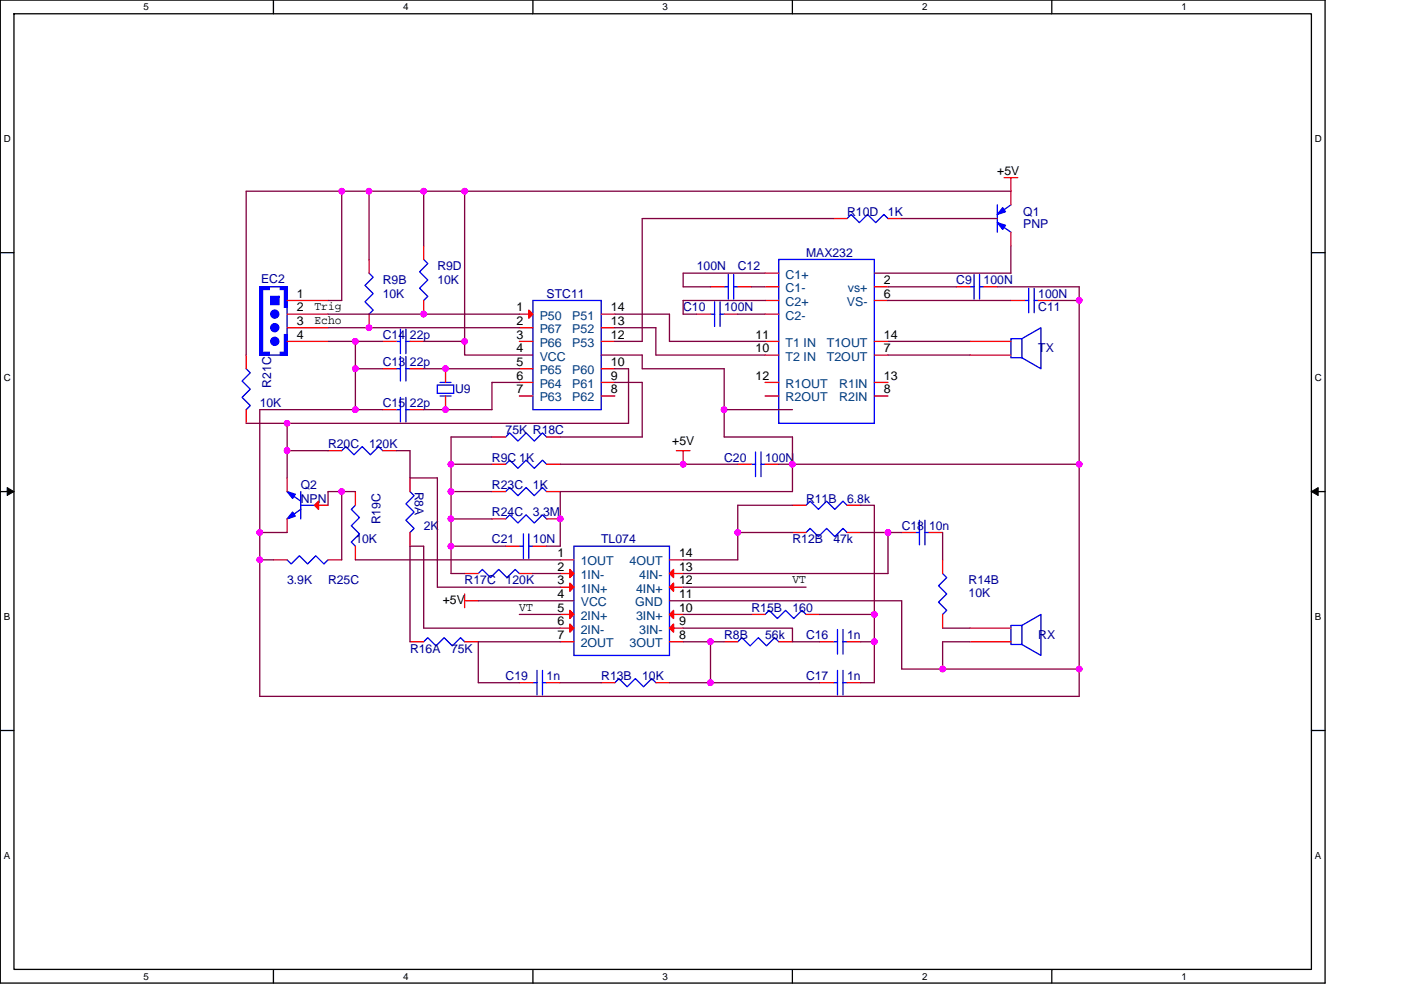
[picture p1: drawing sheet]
<svg xmlns="http://www.w3.org/2000/svg" width="297mm" height="210mm" viewBox="0 0 297 210" stroke-linecap="round" stroke-linejoin="round" font-family="sans-serif">
<path d="M.1 0h280.8v208.5h-280.8zM3 2.9h275v202.7h-275z" fill="none" stroke="#000" stroke-width=".28"/>
<g fill="#fff">
<path d="M30.5 .3h1.1v2.3h-1.1z"/>
<path d="M30.5 205.9h1.1v2.3h-1.1z"/>
</g>
<path d="M58 0v2.9M58 205.6v2.9" fill="none" stroke="#000" stroke-width=".28"/>
<g fill="#fff">
<path d="M85.5 .3h1.1v2.3h-1.1z"/>
<path d="M85.5 205.9h1.1v2.3h-1.1z"/>
</g>
<path d="M113 0v2.9M113 205.6v2.9" fill="none" stroke="#000" stroke-width=".28"/>
<g fill="#fff">
<path d="M140.5 .3h1.1v2.3h-1.1z"/>
<path d="M140.5 205.9h1.1v2.3h-1.1z"/>
</g>
<path d="M168 0v2.9M168 205.6v2.9" fill="none" stroke="#000" stroke-width=".28"/>
<g fill="#fff">
<path d="M195.5 .3h1.2v2.3h-1.2z"/>
<path d="M195.5 205.9h1.2v2.3h-1.2z"/>
</g>
<path d="M223 0v2.9M223 205.6v2.9" fill="none" stroke="#000" stroke-width=".28"/>
<g fill="#fff">
<path d="M250.5 .3h1.2v2.3h-1.2z"/>
<path d="M250.5 205.9h1.2v2.3h-1.2z"/>
<path d="M.8 28.3h1.5v2.3h-1.5z"/>
<path d="M278.8 28.3h1.5v2.3h-1.5z"/>
<path d="M.8 78.9h1.5v2.3h-1.5z"/>
<path d="M278.8 78.9h1.5v2.3h-1.5z"/>
</g>
<path d="M.1 53.6h2.9M278 53.6h2.9" fill="none" stroke="#000" stroke-width=".28"/>
<g fill="#fff">
<path d="M.8 129.6h1.4v2.3h-1.4z"/>
<path d="M278.8 129.6h1.4v2.3h-1.4z"/>
</g>
<path d="M.1 104.3h2.9M278 104.3h2.9" fill="none" stroke="#000" stroke-width=".28"/>
<path d="M1.5 103.4l1.5 .9-1.5 .8zM278 104.3l1.5-.9v1.7z" fill="#000" stroke="#000" stroke-width=".21"/>
<g fill="#fff">
<path d="M.8 180.3h1.4v2.3h-1.4z"/>
<path d="M278.8 180.3h1.4v2.3h-1.4z"/>
</g>
<path d="M.1 154.9h2.9M278 154.9h2.9" fill="none" stroke="#000" stroke-width=".28"/>
<g fill="none" stroke="#f00" stroke-width=".28">
<path d="M212.9 37.7h2.9M214.3 37.7v5.8M78.2 55v2.9M89.8 52.2v2.8M162.2 57.9h2.9M176.7 46.4h2.9M188.3 46.4h2.9M214.3 49.3v2.9M52.2 75.3v2.9M60.9 63.7h8.7M60.9 66.6h8.7M60.9 69.5h8.7"/>
<path d="M60.9 72.4h8.7M78.2 66.6v2.9M81.1 72.4h2.9M81.1 78.2h2.9M86.9 72.4h2.9M86.9 78.2h2.9M89.8 63.7v2.9M94.5 78.2v2.9M110.1 66.6h2.9M110.1 69.5h2.9M110.1 72.4h2.9M110.1 78.2h2.9"/>
<path d="M113 75.3h.1M127.5 66.6h2.9M127.5 69.5h2.9M127.5 72.4h2.9M127.5 78.2h2.9M147.7 66.6h2.9M150.6 60.8h2.9M153.5 66.6h2.9M156.4 60.8h2.9M162.2 60.8h2.9M162.2 63.7h2.9M162.2 66.6h2.9"/>
<path d="M162.2 72.4h2.9M162.2 75.3h2.9M185.4 72.4h2.9M185.4 75.3h2.9M185.4 60.8h2.9M185.4 63.7h2.9M202.8 60.8h2.9M205.7 72.4h8.6M205.7 75.3h8.6M208.6 60.8h2.9M214.3 63.7h2.9M220.1 63.7h2.9"/>
<path d="M52.2 86.9v2.9M69.6 95.6h2.9M81.1 86.9h2.9M81.1 95.6h2.9M86.9 86.9h2.9M94.5 84v2.9M104.3 98.5h2.9M104.3 92.7h2.9M110.1 81.1h2.9M110.1 84h2.9M115.9 98.5h2.9M115.9 92.7h2.9"/>
<path d="M127.5 81.1h2.9M127.5 84h2.9M143.4 95.6h2.9M144.8 95.6v2.9M156.4 98.5h2.9M162.2 98.5h2.9M162.2 81.1h2.9M162.2 84h2.9M185.4 81.1h2.9M185.4 84h2.9M58 118.7h2.9M60.9 101.4v2.9"/>
<path d="M60.9 110.1v2.8M66.7 107.2h2.9M69.6 118.7h2.9M75.4 115.8v2.9M75.4 104.3v2.9M86.9 101.4v2.9M86.9 112.9v2.9M104.3 110.1h2.9M104.3 104.3h2.9M107.2 115.8h2.9M113 115.8h2.9M115.9 110.1h2.9"/>
<path d="M115.9 104.3h2.9M118.8 118.7h2.9M141.9 118.7h2.9M168 112.9h2.9M168 107.2h2.9M179.6 112.9h2.9M179.6 107.2h2.9M191.2 112.9h2.9M197 112.9h2.9M199.9 118.7v2.9M86.9 136.1h2.9M98.5 127.4h2.9"/>
<path d="M98.5 126v2.9M98.5 136.1h2.9M98.5 121.6h2.9M110.1 121.6h2.9M118.8 136.1h2.9M118.8 121.6h2.9M118.8 124.5h2.9M118.8 130.3h2.9M118.8 133.2h2.9M121.7 127.4h.1M141.9 136.1h2.9M141.9 127.4h.1"/>
<path d="M141.9 121.6h2.9M141.9 124.5h2.9M141.9 130.3h2.9M141.9 133.2h2.9M153.5 136.1h2.9M159.3 130.3h2.9M165.1 136.1h2.9M170.9 130.3h2.9M173.8 136.1h2.9M179.6 136.1h2.9M199.9 130.3v2.9M205.7 133.2h8.6"/>
<path d="M205.7 136.1h8.6M110.1 144.8h2.9M115.9 144.8h2.9M127.5 144.8h2.9M139.1 144.8h2.8M173.8 144.8h2.9M179.6 144.8h2.9"/>
</g>
<g fill="none" stroke="#00f" stroke-width=".28">
<path d="M78.2 57.9l.9 .9-1.7 1.7 1.7 1.8-1.7 1.7 1.7 1.8-.9 .8M89.8 55l.9 .9-1.7 1.8 1.7 1.7-1.7 1.7 1.7 1.8-.9 .8M154.4 58.2v5.2M155.6 58.2v5.2M165.1 55h20.3v34.8h-20.3zM179.6 46.4l.9-.9 1.7 1.7 1.7-1.7 1.8 1.7 1.7-1.7 .9 .9M206.5 58.2v5.2M207.7 58.2v5.2M211.5 47.2l2.8 2.1M211.5 43.5v5.8M214.3 43.5l-2.8 2M52.2 78.2l.9 .9-1.8 1.7 1.8 1.7-1.8 1.8 1.8 1.7-.9 .9"/>
<path d="M55.1 60.8h5.8v14.5h-5.8zM55.1 60.8v8.4M84 72.4h.9M84 78.2h.9M84.9 69.8v5.2M84.9 75.6v5.2M86.1 69.8v5.2M86.1 75.6v5.2M86.1 72.4h.8M86.1 78.2h.8M113 63.7h14.5v23.2h-14.5zM150.6 66.6h.9"/>
<path d="M151.5 64v5.2M152.7 66.6h.8M152.7 64v5.2M153.5 60.8h.9M155.6 60.8h.8M205.7 60.8h.8M207.7 60.8h.9M216.7 71.8l4-2.3v8.7l-4-2.3v-4.1h-2.4v4.1h2.4M217.2 63.7h.9M218.1 61.1v5.2M219.3 61.1v5.2M219.3 63.7h.8"/>
<path d="M72.5 95.6l.8-.9 1.8 1.8 1.7-1.8 1.7 1.8 1.8-1.8 .8 .9M84 86.9h.9M84.9 84.3v5.2M86.1 84.3v5.2M86.1 86.9h.8M92.7 81.7h3.5v1.7h-3.5zM93.3 81.1h2.3M93.3 84h2.3M107.2 98.5l.9-.9 1.7 1.7 1.7-1.7 1.8 1.7 1.7-1.7 .9 .9M107.2 92.7l.9-.9 1.7 1.8 1.7-1.8 1.8 1.8 1.7-1.8 .9 .9M159.3 98.5h.9M160.2 95.9v5.2"/>
<path d="M161.4 98.5h.8M161.4 95.9v5.2M60.9 104.3l2.9 2M60.9 118.7l.8 .9 1.8-1.7 1.7 1.7 1.7-1.7 1.8 1.7 .9-.9M63.8 108l-2.9 2.1M63.8 104.3v5.8M63.8 107.2h2.9M75.4 107.2l-.9 .8 1.7 1.8-1.7 1.7 1.7 1.7-1.7 1.8 .9 .8M86.9 104.3l.9 .8-1.7 1.8 1.7 1.7-1.7 1.7 1.7 1.8-.9 .8M107.2 110.1l.9-.9 1.7 1.7 1.7-1.7 1.8 1.7 1.7-1.7 .9 .9M107.2 104.3l.9-.9 1.7 1.7 1.7-1.7 1.8 1.7 1.7-1.7 .9 .9M110.1 115.8h.9"/>
<path d="M111 113.2v5.2M112.1 115.8h.9M112.1 113.2v5.2M121.7 115.8h20.2v23.2h-20.2zM170.9 112.9l.9-.8 1.7 1.7 1.8-1.7 1.7 1.7 1.7-1.7 .9 .8M170.9 107.2l.9-.9 1.7 1.7 1.8-1.7 1.7 1.7 1.7-1.7 .9 .9M194.1 112.9h.8M194.9 110.3v5.3M196.1 110.3v5.3M196.1 112.9h.9M89.8 136.1l.9-.8 1.7 1.7 1.8-1.7 1.7 1.7 1.7-1.7 .9 .8M101.4 121.6l.9-.8 1.7 1.7 1.7-1.7 1.8 1.7 1.7-1.7 .9 .8"/>
<path d="M156.4 136.1l.9-.8 1.7 1.7 1.8-1.7 1.7 1.7 1.8-1.7 .8 .8M162.2 130.3l.9-.8 1.7 1.7 1.8-1.7 1.7 1.7 1.7-1.7 .9 .8M176.7 136.1h.9M177.6 133.5v5.2M178.7 136.1h.9M178.7 133.5v5.2M199.9 121.6l.8 .9-1.7 1.7 1.7 1.8-1.7 1.7 1.7 1.8-.8 .8M216.7 132.7l4-2.4v8.7l-4-2.3v-4h-2.4v4h2.4M113 144.8h.9M113.9 142.2v5.2M115 144.8h.9M115 142.2v5.2"/>
<path d="M130.4 144.8l.8-.9 1.8 1.8 1.7-1.8 1.7 1.8 1.8-1.8 .9 .9M176.7 144.8h.9M177.6 142.2v5.2M178.7 144.8h.9M178.7 142.2v5.2"/>
</g>
<g fill="#00f" stroke="#00f" stroke-width=".28">
<path d="M62 108.6l.6 .9-1.7 .6z" fill-rule="evenodd"/>
<path d="M60.9 104.3l1.7 .5-.6 .9z" fill-rule="evenodd"/>
<path d="M211.5 47.2l1.7 .6-.6 .9z" fill-rule="evenodd"/>
<path d="M212.6 44l.6 .9-1.7 .6z" fill-rule="evenodd"/>
<path d="M57.4 62.9v1.7h1.7v-1.7z" fill-rule="evenodd"/>
<path d="M60.3 60.8v4.4h.6v-4.4z" fill-rule="evenodd"/>
<path d="M59.4 60.8v.6h1.5v-.6z" fill-rule="evenodd"/>
<path d="M55.1 60.8v.6h2v-.6z" fill-rule="evenodd"/>
<path d="M55.1 60.8v13.9h.6v-13.9z" fill-rule="evenodd"/>
<path d="M59.4 74.7v.6h1.5v-.6z" fill-rule="evenodd"/>
<path d="M55.1 74.7v.6h2v-.6z" fill-rule="evenodd"/>
<path d="M60.3 71v4.3h.6v-4.3z" fill-rule="evenodd"/>
<circle cx="58.3" cy="66.6" r=".86"/>
<circle cx="58.3" cy="69.5" r=".86"/>
<circle cx="58.3" cy="72.4" r=".86"/>
</g>
<g fill="#f00" stroke="#f00" stroke-width=".28">
<path d="M66.7 107.2l.8-.9v1.7z"/>
<path d="M112.1 65.8l.9 .8-.9 .9z"/>
<path d="M141.9 121.6l.9-.8v1.7z"/>
<path d="M141.9 124.5l.9-.8v1.7z"/>
<path d="M141.9 130.3l.9-.8v1.7z"/>
<path d="M141.9 133.2l.9-.8v1.7z"/>
<path d="M120.8 120.8l.9 .8-.9 .9z"/>
<path d="M120.8 123.7l.9 .8-.9 .9z"/>
<path d="M120.8 129.5l.9 .8-.9 .9z"/>
<path d="M120.8 132.4l.9 .8-.9 .9z"/>
</g>
<g fill="none" stroke="#800040" stroke-width=".28">
<path d="M72.5 40.6h-20.3v34.7M72.5 40.6v23.1h-2.9M72.5 40.6h5.7M78.2 40.6h11.6M78.2 40.6v14.4M89.8 40.6v11.6M89.8 40.6h8.7M98.5 40.6v31.8M98.5 40.6h115.8M162.2 57.9h-17.4v2.9h5.8M176.7 46.4h-40.5v26h-5.8M191.2 46.4h20.3"/>
<path d="M214.3 52.2v5.7h-28.9M69.6 66.6h40.5M69.6 72.4h5.8M69.6 69.5h40.5M75.4 78.2v8.7M75.4 72.4v5.8M75.4 78.2h5.7M75.4 72.4h5.7M89.8 72.4h8.7M89.8 78.2h20.3M98.5 72.4v2.9h14.5M127.5 75.3h8.7v2.9h17.3v8.7"/>
<path d="M130.4 69.5h8.7v5.8h23.1M130.4 66.6h11.5v5.8h20.3M130.4 78.2h2.9v11.6h-72.4M156.4 66.6h5.8M159.3 60.8h2.9M162.2 63.7h-17.4v2.9h2.9M188.3 60.8h14.5M188.3 63.7h26M188.3 72.4h17.4M188.3 75.3h17.4M211.5 60.8h17.3v2.9M223 63.7h5.8"/>
<path d="M228.8 63.7v34.8M52.2 89.8h8.7M60.9 89.8v5.8M60.9 95.6v5.8M60.9 95.6h8.7M75.4 86.9h-20.3v26M75.4 86.9h5.7M84 95.6h2.9v5.8h5.8v23.1h26.1M95.6 98.5v5.8M95.6 98.5h8.7M104.3 92.7h-8.7v5.8M110.1 81.1h-5.8v5.8h-14.5"/>
<path d="M118.8 98.5h37.6M130.4 81.1h5.8v11.6h-17.4M153.5 86.9v5.8h14.5v5.8M153.5 86.9h14.5M165.1 98.5h2.9M168 98.5v5.8h-49.2v11.5h-2.9M168 98.5h60.8M228.8 98.5v43.4M55.1 112.9v5.8M55.1 118.7h2.9M55.1 112.9h5.8M55.1 118.7v29h173.7v-5.8"/>
<path d="M72.5 104.3h-2.9v2.9M72.5 104.3v14.4M72.5 104.3h2.9M75.4 118.7h43.4M95.6 115.8v5.8h2.9M95.6 104.3v5.8M95.6 110.1v5.7M95.6 104.3h8.7M95.6 110.1h8.7M95.6 115.8h11.6M156.4 112.9v5.8h-11.6M156.4 112.9h11.6"/>
<path d="M168 107.2h-11.6v5.7M182.5 112.9h5.8M182.5 107.2h2.9v23.1M188.3 112.9h2.9M188.3 112.9v8.7h-43.5M199.9 112.9v5.8M101.4 127.4h20.3M110.1 130.3h8.7M113 121.6h5.8M118.8 136.1h-17.4v8.7h8.7M118.8 133.2h-29v-17.4h-2.9v20.3M141.9 127.4h49.3v14.5h8.7"/>
<path d="M144.8 136.1h5.8M144.8 130.3h14.5M144.8 133.2h23.2v2.9h5.8M144.8 124.5h26.1M150.6 136.1v8.7h23.2M150.6 136.1h2.9M173.8 130.3h11.6M182.5 136.1h2.9M185.4 130.3v5.8M185.4 136.1v8.7h-2.9M199.9 133.2h5.8M205.7 136.1h-5.8v5.8"/>
<path d="M118.8 144.8h8.7M141.9 144.8h8.7M199.9 141.9h28.9"/>
</g>
<g fill="#f0f" stroke="#f0f" stroke-width=".28">
<circle cx="89.8" cy="40.6" r=".57"/>
<circle cx="78.2" cy="69.5" r=".57"/>
<circle cx="89.8" cy="66.6" r=".57"/>
<circle cx="78.2" cy="40.6" r=".57"/>
<circle cx="72.5" cy="40.6" r=".57"/>
<circle cx="98.5" cy="72.4" r=".57"/>
<circle cx="98.5" cy="40.6" r=".57"/>
<circle cx="75.3" cy="72.4" r=".57"/>
<circle cx="94.4" cy="78.2" r=".57"/>
<circle cx="75.3" cy="78.2" r=".57"/>
<circle cx="94.4" cy="86.9" r=".57"/>
<circle cx="156.4" cy="112.9" r=".57"/>
<circle cx="188.3" cy="112.9" r=".57"/>
<circle cx="199.9" cy="141.9" r=".57"/>
<circle cx="185.4" cy="136.1" r=".57"/>
<circle cx="185.4" cy="130.3" r=".57"/>
<circle cx="150.6" cy="136.1" r=".57"/>
<circle cx="150.6" cy="144.8" r=".57"/>
<circle cx="228.8" cy="63.7" r=".57"/>
<circle cx="153.5" cy="86.9" r=".57"/>
<circle cx="95.6" cy="98.5" r=".57"/>
<circle cx="144.8" cy="98.5" r=".57"/>
<circle cx="228.8" cy="141.9" r=".57"/>
<circle cx="228.8" cy="98.5" r=".57"/>
<circle cx="95.6" cy="110" r=".57"/>
<circle cx="95.6" cy="104.3" r=".57"/>
<circle cx="95.6" cy="115.8" r=".57"/>
<circle cx="118.8" cy="110" r=".57"/>
<circle cx="168" cy="98.5" r=".57"/>
<circle cx="60.9" cy="89.8" r=".57"/>
<circle cx="60.9" cy="95.6" r=".57"/>
<circle cx="72.5" cy="104.3" r=".57"/>
<circle cx="55.1" cy="118.7" r=".57"/>
<circle cx="75.3" cy="86.9" r=".57"/>
<circle cx="55.1" cy="112.9" r=".57"/>
</g>
<g font-size="2.6">
<text x="211.5" y="37.1">+5V</text>
<text x="62.9" y="63.1">1</text>
<text x="66.7" y="65.8">Trig</text>
<text x="187.4" y="60.2">2</text>
<text x="187.4" y="63.1">6</text>
<text x="62.9" y="66">2</text>
<text x="62.9" y="68.9">3</text>
<text x="62.9" y="71.8">4</text>
<text x="66.7" y="68.7">Echo</text>
<text x="109.5" y="66">1</text>
<text x="109.5" y="68.9">2</text>
<text x="109.5" y="71.8">3</text>
<text x="129.5" y="66">14</text>
<text x="129.5" y="68.9">13</text>
<text x="129.5" y="71.8">12</text>
<text x="160.2" y="71.8">11</text>
<text x="187.4" y="71.8">14</text>
<text x="109.5" y="74.7">4</text>
<text x="109.5" y="77.6">5</text>
<text x="129.5" y="77.6">10</text>
<text x="160.2" y="74.7">10</text>
<text x="187.4" y="74.7">7</text>
<text x="109.5" y="80.5">6</text>
<text x="109.5" y="83.4">7</text>
<text x="129.5" y="80.5">9</text>
<text x="129.5" y="83.4">8</text>
<text x="160.2" y="80.5">12</text>
<text x="187.4" y="80.5">13</text>
<text x="187.4" y="83.4">8</text>
<text x="142.5" y="94.4">+5V</text>
<text x="118.2" y="118.2">1</text>
<text x="144" y="118.2">14</text>
<text x="118.2" y="121.1">2</text>
<text x="118.2" y="124">3</text>
<text x="144" y="124">12</text>
<text x="144" y="121.1">13</text>
<text x="168" y="123.7">VT</text>
<text x="93.9" y="128">+5V</text>
<text x="110.1" y="129.5">VT</text>
<text x="118.2" y="126.8">4</text>
<text x="118.2" y="129.7">5</text>
<text x="144" y="129.7">10</text>
<text x="144" y="126.8">11</text>
<text x="118.2" y="135.5">7</text>
<text x="118.2" y="132.6">6</text>
<text x="144" y="132.6">9</text>
<text x="144" y="135.5">8</text>
</g>
<g font-size="2.6" fill="#000080">
<text x="179.6" y="45.8">R10D</text>
<text x="188.3" y="45.8">1K</text>
<text x="217" y="45.8">Q1</text>
<text x="217" y="48.4">PNP</text>
<text x="55.4" y="60">EC2</text>
<text x="92.7" y="57.4">R9D</text>
<text x="147.7" y="57.4">100N</text>
<text x="156.4" y="57.4">C12</text>
<text x="170.9" y="54.5">MAX232</text>
<text x="81.1" y="60.3">R9B</text>
<text x="81.1" y="63.2">10K</text>
<text x="92.7" y="60.3">10K</text>
<text x="115.9" y="63.2">STC11</text>
<text x="202.8" y="60.3">C9</text>
<text x="208.6" y="60.3">100N</text>
<text x="220.1" y="63.2">100N</text>
<text x="81.1" y="71.8">C14 22p</text>
<text x="144.8" y="66.1">C10</text>
<text x="153.5" y="66.1">100N</text>
<text x="220.1" y="66.1">C11</text>
<text x="81.1" y="77.6">C13 22p</text>
<text x="220.1" y="74.7">TX</text>
<text x="57.5" y="82.3" transform="rotate(-90 57.5 82.3)">R21C</text>
<text x="96.5" y="83.4">U9</text>
<text x="55.1" y="86.3">10K</text>
<text x="81.1" y="86.3">C15 22p</text>
<text x="69.6" y="95">R20C</text>
<text x="78.2" y="95">120K</text>
<text x="107.2" y="92.1">75K R18C</text>
<text x="104.3" y="97.9">R9C 1K</text>
<text x="153.5" y="97.9">C20</text>
<text x="162.2" y="97.9">100N</text>
<text x="63.8" y="103.7">Q2</text>
<text x="63.8" y="106.6">NPN</text>
<text x="88" y="104.3" transform="rotate(90 88 104.3)">R8A</text>
<text x="104.3" y="103.7">R23C</text>
<text x="113" y="103.7">1K</text>
<text x="170.9" y="106.6">R11B</text>
<text x="179.6" y="106.6">6.8k</text>
<text x="80.7" y="111.2" transform="rotate(-90 80.7 111.2)">R19C</text>
<text x="89.8" y="112.4">2K</text>
<text x="104.3" y="109.5">R24C</text>
<text x="113" y="109.5">3.3M</text>
<text x="191.2" y="112.4">C18 10n</text>
<text x="75.3" y="115.3">10K</text>
<text x="104.3" y="115.3">C21</text>
<text x="113" y="115.3">10N</text>
<text x="127.5" y="115.3">TL074</text>
<text x="168" y="115.3">R12B</text>
<text x="176.7" y="115.3">47k</text>
<text x="60.9" y="124">3.9K</text>
<text x="69.6" y="124">R25C</text>
<text x="98.5" y="124">R17C</text>
<text x="107.2" y="124">120K</text>
<text x="205.4" y="124">R14B</text>
<text x="159.3" y="129.8">R15B</text>
<text x="168" y="129.8">160</text>
<text x="205.4" y="126.6">10K</text>
<text x="153.5" y="135.6">R8B</text>
<text x="162.2" y="135.6">56k</text>
<text x="170.9" y="135.6">C16</text>
<text x="179.6" y="135.6">1n</text>
<text x="220.1" y="135.6">RX</text>
<text x="86.9" y="138.5">R16A</text>
<text x="95.6" y="138.5">75K</text>
<text x="107.2" y="144.2">C19</text>
<text x="115.9" y="144.2">1n</text>
<text x="127.5" y="144.2">R13B</text>
<text x="136.2" y="144.2">10K</text>
<text x="170.9" y="144.2">C17</text>
<text x="179.6" y="144.2">1n</text>
</g>
<g font-size="2.6" fill="#004080">
<text x="166.6" y="59.1">C1+</text>
<text x="166.6" y="62">C1-</text>
<text x="166.6" y="64.9">C2+</text>
<text x="179.6" y="64.9">VS-</text>
<text x="179.8" y="62">vs+</text>
<text x="114.4" y="67.8">P50</text>
<text x="114.4" y="70.7">P67</text>
<text x="121.3" y="67.8">P51</text>
<text x="121.3" y="70.7">P52</text>
<text x="166.6" y="67.8">C2-</text>
<text x="114.4" y="73.6">P66</text>
<text x="114.4" y="76.5">VCC</text>
<text x="121.3" y="73.6">P53</text>
<text x="166.6" y="73.6">T1 IN</text>
<text x="166.6" y="76.5">T2 IN</text>
<text x="175.3" y="73.6">T1OUT</text>
<text x="175.3" y="76.5">T2OUT</text>
<text x="114.4" y="79.4">P65</text>
<text x="114.4" y="82.3">P64</text>
<text x="121.3" y="79.4">P60</text>
<text x="121.3" y="82.3">P61</text>
<text x="166.6" y="82.3">R1OUT</text>
<text x="177.9" y="82.3">R1IN</text>
<text x="114.4" y="85.2">P63</text>
<text x="121.3" y="85.2">P62</text>
<text x="166.6" y="85.2">R2OUT</text>
<text x="177.9" y="85.2">R2IN</text>
<text x="123.1" y="119.9">1OUT</text>
<text x="133.5" y="119.9">4OUT</text>
<text x="123.1" y="122.8">1IN-</text>
<text x="123.1" y="125.7">1IN+</text>
<text x="134.8" y="125.7">4IN+</text>
<text x="135.5" y="122.8">4IN-</text>
<text x="123.1" y="128.6">VCC</text>
<text x="123.1" y="131.5">2IN+</text>
<text x="134.6" y="128.6">GND</text>
<text x="134.8" y="131.5">3IN+</text>
<text x="123.1" y="137.3">2OUT</text>
<text x="123.1" y="134.4">2IN-</text>
<text x="133.5" y="137.3">3OUT</text>
<text x="135.5" y="134.4">3IN-</text>
</g>
<g font-size="2.1">
<text x="30.5" y="2.2">5</text>
<text x="85.5" y="2.2">4</text>
<text x="140.5" y="2.2">3</text>
<text x="195.5" y="2.2">2</text>
<text x="250.5" y="2.2">1</text>
<text x=".8" y="30.1">D</text>
<text x="278.8" y="30.1">D</text>
<text x=".8" y="80.8">C</text>
<text x="278.8" y="80.8">C</text>
<text x=".8" y="131.4">B</text>
<text x="278.8" y="131.4">B</text>
<text x=".8" y="182.1">A</text>
<text x="278.8" y="182.1">A</text>
<text x="30.5" y="207.8">5</text>
<text x="85.5" y="207.8">4</text>
<text x="140.5" y="207.8">3</text>
<text x="195.5" y="207.8">2</text>
<text x="250.5" y="207.8">1</text>
</g>
</svg>
